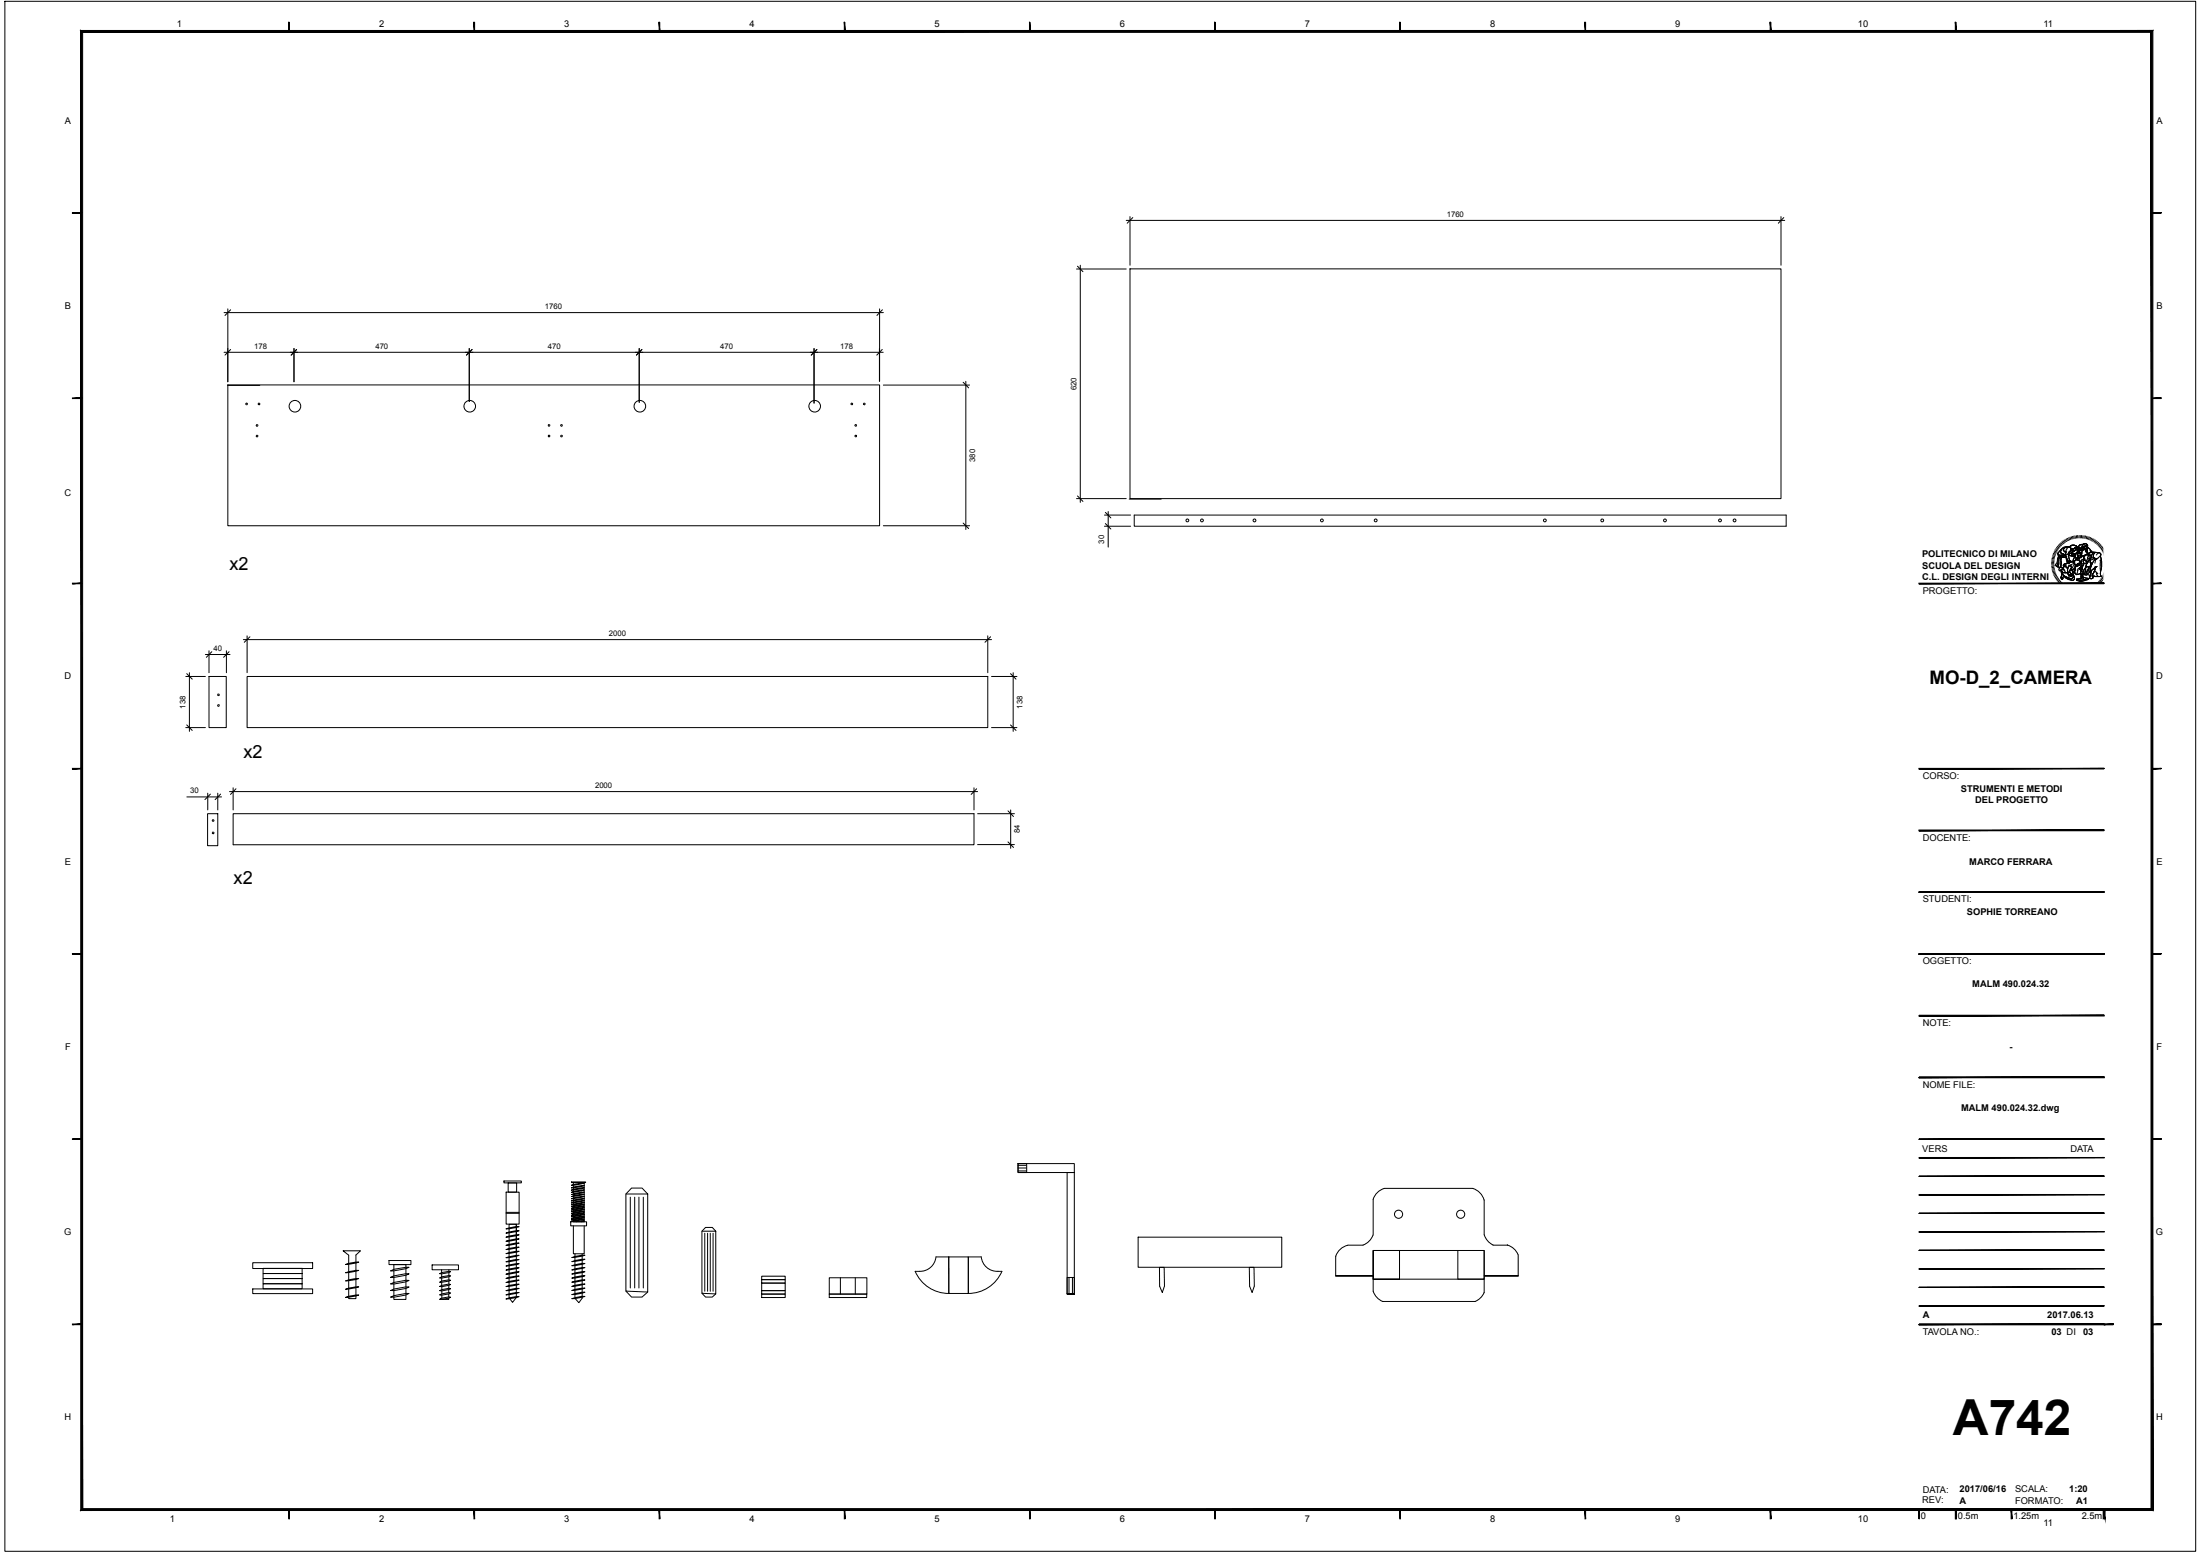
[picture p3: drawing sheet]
<svg xmlns="http://www.w3.org/2000/svg" width="594mm" height="420mm" viewBox="0 0 594 420" stroke-linecap="round" stroke-linejoin="round" font-family="sans-serif">
<g fill="none" stroke="#000" stroke-width=".27">
<path d="M1.3 .3h591.5v418.4h-591.5zM304.1 59.5h177.8M305.1 58.5v13.1M305.9 58.7l-1.6 1.6M480.9 58.5v13.1M481.6 58.7l-1.5 1.6M290.7 72.6h13.4M290.9 71.9l1.5 1.4M291.7 71.6v64M305.1 72.6h175.8v62h-175.8zM60.5 84.4h178M60.5 95.1h178"/>
<path d="M61.5 83.4v19.7M62.3 83.6l-1.6 1.5M62.3 94.3l-1.6 1.6M79.4 94.1v9M80.1 94.3l-1.5 1.6M126.7 94.1v14.3M127.5 94.3l-1.6 1.6M172.6 94.1v14.5M173.3 94.3l-1.5 1.6M219.8 94.1v14.7M220.6 94.3l-1.6 1.6M237.5 83.4v19.5"/>
<path d="M238.2 94.3l-1.5 1.6M238.3 83.6l-1.5 1.5M61.5 103.9h176v38h-176zM61.5 104h8.6M66.4 109l.1 .2M66.6 108.8l-.2 .1M66.7 108.8l.1 .2M66.8 109.1l-.2 .2M69.2 114.8l.1 .2M69.2 117.7l.1 .2M69.4 114.6l-.2 .1M69.4 117.5l-.2 .1"/>
<path d="M69.5 114.6l.1 .2M69.5 117.5l.1 .2M69.6 114.9l-.2 .1M69.6 117.8l-.2 .1M69.7 109l.1 .2M69.9 108.8l-.2 .1M70.1 108.8v.2M70.1 109.1l-.2 .2M148 114.8l.1 .2M148 117.7l.1 .2M148.3 114.6l-.3 .1M148.3 117.5l-.3 .1"/>
<path d="M148.4 114.6l.1 .2M148.4 117.5l.1 .2M148.4 114.9l-.1 .1M148.4 117.8l-.1 .1M151.4 114.8l.1 .2M151.4 117.7l.1 .2M151.6 114.6l-.2 .1M151.6 117.5l-.2 .1M151.7 114.6l.1 .2M151.7 117.5l.1 .2M151.8 114.9l-.2 .1M151.8 117.8l-.2 .1"/>
<path d="M229.8 109l.1 .2M230 108.8l-.2 .1M230.1 108.8l.1 .2M230.2 109.1l-.2 .2M230.8 114.8l.1 .2M230.8 117.7l.1 .2M231.1 114.6l-.3 .1M231.1 117.5l-.3 .1M231.2 114.6l.1 .2M231.2 117.5l.1 .2M231.3 114.9l-.2 .1M231.3 117.8l-.2 .1"/>
<path d="M233.1 109l.2 .2M233.3 108.8l-.1 .1M233.5 108.8l.1 .2M233.6 109.1l-.3 .2M238.5 103.9h23.3M260.1 103.2l1.4 1.5M260.8 102.9v40M290.7 134.6h13.4M290.9 133.9l1.5 1.5M298.2 139h7.1M298.4 138.3l1.5 1.5M299.2 138.1v9.6"/>
<path d="M304.9 134.7h8.6M306.2 139h176.1v3h-176.1zM238.5 141.9h23.3M260.1 141.2l1.4 1.5M298.2 142h7.1M298.4 141.3l1.5 1.5M553.9 151.8h.7M553.9 152.2h.7M553.9 152.5h.7M553.9 151.4l.7 .1M554 151.1l.7 .1M554 150.7l.7 .1"/>
<path d="M554.1 150.4l.6 .1M554.2 150l.6 .2M554.3 149.7l.6 .2M554.4 149.4l.6 .2M554.6 149l.6 .3M554.6 152.8l-.7 .1M554.6 153.1l-.6 .1M554.7 148.7l.6 .3M554.7 153.5l-.7 .1M554.7 153.8l-.6 .1M554.8 154.1l-.6 .2M554.9 148.4l.6 .3"/>
<path d="M554.9 154.4l-.6 .2M554.9 152.5v.1M554.9 152.6l.3 .2M555 154.7l-.6 .3M555.1 148.1l.5 .4M555.2 155l-.7 .3M555.2 147.8l.6 .4M555.2 152.9h.1M555.3 155.3l-.6 .3M555.3 152.9l1 .3M555.5 147.5l.5 .4M555.5 155.6l-.6 .3"/>
<path d="M555.5 152.3h.1M555.5 152.3l-.3 .6M555.6 155.9l-.6 .3M555.6 152.9h.1M555.7 153h.1M555.7 147.2l.5 .5M555.8 149.8h.1M555.8 156.1l-.6 .4M555.8 149.8v.5M555.8 152.4l-.2 .5M555.8 150.3h.2M555.8 149.1h.1"/>
<path d="M555.8 150.3l-.3 .4-.1 1.1-.5 .7M555.9 149.1l-.3 .2 .2 .5M555.9 151.1l-.1 1.4-.2 .4M555.9 146.9l.5 .5M555.9 150.3l-.2 .4-.2 1.6M556 150.3h.1M556 156.4l-.5 .4M556 150.3h.2M556 153.2h.1M556 150.5l-.1 .7M556 153.2h.4M556.2 146.7l.4 .5"/>
<path d="M556.2 156.6l-.5 .5M556.2 150.3h.1M556.2 154.1h.1M556.2 150.3l-.3 .5M556.2 150.3l.4 .1M556.3 153.2a.46 .46 0 0 0-.4 .4 .46 .46 0 0 0 .3 .5M556.3 153.2h.2M556.4 148.6h.1M556.4 156.9l-.5 .5M556.4 148.6l-.5 .5M556.4 148.6l-.1 .4M556.4 152.8v.3"/>
<path d="M556.4 152.8v.2M556.4 148.6l-.1 .4 .4 .4M556.4 153.9h.1M556.4 146.5l.5 .4M556.4 153.1v.1M556.4 153.9l-.2 .2M556.4 153l.1 .2M556.5 153.9h.1M556.5 152.5l-.1 .5M556.5 156l.1 .1M556.5 153.9l.4 .5M556.5 153.2h.1"/>
<path d="M556.5 153.2l.5 .2M556.5 152.2l-.1 .5M556.5 152.2l-.1 .6M556.6 150.5l-.1 1.7M556.6 154.5l.2 .5M556.6 154.3h.1M556.6 155.4l-.1 .7M556.6 154.3v.2M556.6 154.3l.3 .1M556.6 150.4h.1M556.6 157.2l-.5 .4M556.6 150.4v.1"/>
<path d="M556.7 155.2l-.1 .2M556.7 146.2l.4 .6M556.7 149.4l1 .3M556.7 155l-.1 .4M556.7 149.4l.3 .1M556.8 155h.1M556.8 155l.9 .6 1.2 .5M556.9 157.4l-.5 .5M556.9 154.4l.9 .2 .4-.2M557 146l.4 .6M557 153.4l.1 .3M557 153.2v.2"/>
<path d="M557.1 147.8l-.7 .8M557.1 153.7h.1M557.1 157.6l-.4 .5M557.2 155.7l-.4 .3 .2 .1-.1 .2-.3-.2M557.2 153.7l-.8 .2M557.2 153.7h.1M557.2 155.7h.3M557.2 155.6v.1M557.2 152.9h.1M557.2 155.6l.3 .1M557.2 153.7l.4 .5M557.3 145.8l.4 .6"/>
<path d="M557.3 147.7l-.2 .1M557.4 157.8l-.5 .5M557.5 152.7h.1M557.5 152.7l.4 .4M557.5 155.7l.5 .5 1 .3M557.5 152.8l-.5 .4M557.6 152.8h.1M557.6 145.6l.4 .6M557.6 152.8l.7 .6M557.6 158l-.4 .5M557.7 149.7l-.6 .4-1.3-.3M557.7 149.7h.1"/>
<path d="M557.7 149h.1M557.7 149l.1 1.3M557.8 150.3h.1M557.8 150.3l-1.2 .1M557.8 150.3l.1 .4M557.9 145.4l.3 .6M557.9 158.1l-.4 .6M557.9 150.7l.5 .8-.1 .5M557.9 150.7l.3 1.4M558.1 147.6h.2zM558.1 147.6l-.8 .1M558.2 158.3l-.3 .6"/>
<path d="M558.2 147.9l-.5 1.1M558.2 145.3l.3 .6M558.2 154.4h.1M558.2 153.7v.7M558.2 154.4l.1 .5M558.3 153.4l-.1 .3M558.3 152h.1M558.3 154.9l.4 .3-.1 .3 .2-.3M558.3 152l-.4 .2a.51 .51 0 0 0-.6 .1 .51 .51 0 0 0 0 .7l-.3 .2M558.3 154.9l.2 .2M558.4 149.6h.1M558.4 149.6l.5 1.8"/>
<path d="M558.4 147.6h.1M558.4 153l-.1 .4M558.5 158.5l-.3 .6M558.5 156.4l.5 .1M558.5 145.1l.3 .7M558.6 152.7l-.2 .3M558.6 152.7l-.1 .3M558.7 149.5h.1M558.7 149.5l-.3 .1M558.7 149.5v.2M558.7 152.7a.51 .51 0 0 1 .5 .1 .51 .51 0 0 1 .1 .6l-.3 .3M558.7 149.7l.8 .3"/>
<path d="M558.7 149.7h.1M558.7 148.9l-.3 .7M558.8 158.6l-.3 .6M558.8 147.7h.1M558.8 151.7h.1M558.8 147.7a1.23 1.23 0 0 0-1.7 .8l.6 .5M558.8 147.6v.1M558.8 151.7l-.2 .5-.3-.2M558.8 147.7l.3 .3M558.8 148.9h-.1M558.8 155.2h.1M558.9 156.1h.1"/>
<path d="M558.9 145l.2 .6M558.9 151.4h.1M558.9 156.1l.5 .3M558.9 156.1l.2 .1M558.9 147.5h.1M558.9 148.8l-.1 .1M558.9 151.6h.2M558.9 151.6l-.1 .1M558.9 151.4l.4 .2M559 155.1h.1M559 155.1l.1 .5-.3-.4M559 147.4v.1"/>
<path d="M559 155.1l.3 .4M559 153.7l-.3 .8 .8 .7M559 148.7h.1M559 147.4l-.2 .2M559 153.7l.4 .2M559 148.7l-.3 .2M559 156.5l.4 .1M559.1 158.7l-.3 .7M559.1 148h.1M559.1 148l.5 .2M559.1 148l-.1 .7M559.1 148.1l.7 .1"/>
<path d="M559.2 144.9l.2 .6M559.2 147.3l-.2 .1M559.2 155.2h.1M559.3 147.3l-.3 .1M559.3 151.6h.1M559.3 155.5h.1M559.3 151.6l.7 .3 .2 .3M559.3 151.6h-.2M559.4 156.6h.4M559.4 149.2h.1M559.4 153.9h.1M559.4 149.5h.9l-.3 .1v.4l-.3 .1-.3-.1z"/>
<path d="M559.4 158.8l-.2 .7M559.4 153.9l.5 1.6M559.4 149.2l-.7 .3M559.4 147.2h.9M559.4 147.2l-.2 .1M559.4 153.3l-.1 .1M559.4 147.2h.4M559.4 156.1l-.3 .1M559.5 149.2h.1M559.5 149.2l.2 .2M559.5 155.2l-.4-.2 .2 .5M559.5 148.9h.1"/>
<path d="M559.5 152.5l-.9 .2M559.5 155.2h.1M559.5 148.9v.3M559.5 149.2l.1 .1M559.5 148.9l-.2 .2M559.6 144.8l.1 .6M559.6 148.6l-.5 .1M559.6 148.6h.1M559.6 148.6l.4 .2M559.6 148.6l-.1 .3M559.7 149.4h.1M559.7 152.2h.1"/>
<path d="M559.7 158.9l-.2 .7M559.7 152.2l.7 .5M559.8 149.5h.1M559.8 149.5l-.2 .1M559.9 152.6l.2 .5-.1 .5M559.9 148.1l-.2 .1M559.9 151.8h.1M559.9 155.5l-.5 .6M559.9 144.7l.1 .6M559.9 151.6v.2M559.9 151.8v.1M559.9 153.6l-.1 .1"/>
<path d="M559.9 155.5h.1M559.9 154.4h.1M559.9 151.5h.1M559.9 151.9l.4 .4M559.9 155.5l.2 .8-.3 .3M560 153.6h.1M560 159l-.1 .6M560 148.1l-.2 .1M560 153.6l-.6 .3M560 150.5l-.3 .9M560.1 149.8l-.1 .1M560.1 148.7h.1"/>
<path d="M560.1 148.7l-.1 .1M560.1 147.2h.1M560.1 148.5l.1 .1M560.2 150.3v.1M560.2 148.6l-.2 .2M560.2 150.4l-.5 .9v.4l.2 .1M560.2 150.4l.3 .2M560.2 151.3l-.3 .3M560.2 150.4h.1M560.2 153.9l-.3 .5 .8 .7M560.2 153.9h.1M560.2 152.3l.2 .2"/>
<path d="M560.2 148.1l.2 .1M560.2 150.4l-.1 .1M560.2 153.9l-.5 .7M560.2 151.3l-.2 .1M560.2 144.6l.2 .7M560.2 153.8l.1 .9M560.2 150.2v.1M560.3 147.8h.1M560.3 152.3l.1 .2M560.3 147.8l.3 .2M560.3 147.8l-.4 .3M560.3 150.1v.1"/>
<path d="M560.3 154.7h.1M560.3 147.2l.4 .3M560.3 153.6l-.1 .3M560.3 148.2h-.1M560.3 148.5h.1M560.3 159.1l-.1 .6M560.3 148.5l-.1 .1M560.4 147.8h.1M560.4 152.5h.1M560.4 152.4l.2 .3M560.4 152.5v.2M560.4 153.3l-.4 .3"/>
<path d="M560.4 154.9l.3 .2M560.4 151.1l-.2 .2M560.4 152.4v.3M560.4 150l-.2 .3M560.4 148.5h.1M560.4 149.8v.2M560.4 152.7l.1 .2M560.4 150l-.2 .2M560.4 147.8l.2 .2M560.5 152.9h.1M560.5 150.6h.8M560.5 152.9l-.3 1"/>
<path d="M560.5 152.7v.2M560.5 152.9l-.2 .6M560.5 150.6h.1M560.5 152.6l-.1 .1M560.5 151.1h.6M560.5 151.1h-.1M560.5 152.6l.2 .1M560.5 149.6l-.1 .2M560.5 152.5l.1 .2M560.5 151.1l.6 .1M560.5 149.4l-.1 .4M560.5 147.3l.2 .2"/>
<path d="M560.5 148.1l-.1 .4M560.5 149.4v.1M560.5 150.6l.2 .1M560.6 152.7h.4M560.6 148.3v.1M560.6 148.1l-.2 .4M560.6 148h.1M560.6 144.6l.1 .7M560.6 152.7h.1M560.6 148.4l.5 .2M560.6 148v.1M560.7 159.1l-.2 .7"/>
<path d="M560.7 148.3h.1M560.7 156.3h.1M560.7 149.2h.1M560.7 155.1h.1M560.7 156.3v.3M560.7 156.3l1.1 .4M560.7 147.5l.1 .1M560.7 148.3h-.1M560.7 156.6l1.1 .4M560.7 149.2l-.2 .2M560.7 155.1h.2M560.7 152.7l.3 .1"/>
<path d="M560.7 150.6l.2 .1M560.8 152.3l-.4 .2M560.8 152.3l-.4 .1M560.8 147.7v.2M560.8 147.6v.1M560.8 147.6l.1 .1M560.9 155.1h-.2M560.9 147.7l-.1 .3h-.2M560.9 149.2v.2M560.9 149.2l.2 .9M560.9 148.4l.3 .2M561 149h.1"/>
<path d="M561 144.5v.7M561 159.1l-.1 .7M561 149l.4-.1 .3 .4M561 149l-.3 .2M561 149.1l.3-.1 .4 .4M561 149.1l-.1 .1M561 149h-.1M561 152.2l-.6 .2M561 152.2l-.2 .1M561 152.2h.1M561 148.1h.1M561 150.6h.1"/>
<path d="M561 151.1l.6 .4 .2 .4M561 152.7v.1M561 151.1h-.5l-.6 .7M561 150.5l-.5 .1M561 153.5l-.3 1.6M561 148.2h-.3M561 148.2l.4 .1M561 152.6l.1 .1M561 150h.1M561.1 151.2h.1M561.1 151.1l.4 .3M561.1 150h.5"/>
<path d="M561.1 150.1l-.1 .5M561.1 150.1l-.1 .4M561.1 150.3l-.1 .2M561.1 148.6h.1M561.1 149.4h.1M561.1 148.9l-.1 .1M561.1 152.2l.1 .1M561.1 152.5l.2 .1M561.2 152.3h.1M561.2 148.9v.1M561.2 152.3v.1M561.3 149.4h.1"/>
<path d="M561.3 152.6l-.3 .1M561.3 159.1v.7M561.3 149.3l-.2 .1M561.3 147.8l.5 .2M561.3 147.8l-.3 .4M561.3 152l-.3 .2M561.3 144.5v.7M561.3 152l.3 .1M561.3 152l.2 .1M561.4 152.3h.1M561.4 153.4h.1M561.4 148.3h.1"/>
<path d="M561.4 148.3l.1-.2 .1 .4M561.4 152.3l-.1 .3M561.4 151.3v.1M561.4 150.6v.7M561.4 153.3l.2 .3h.3M561.4 148.6h-.2M561.5 149h.1M561.5 154.9l-.6 .2M561.5 152.1h.2M561.5 152.1l-.1 .2M561.5 149.2l.3 .2M561.5 147.8l.4 .5"/>
<path d="M561.6 149.1l.1 .1M561.6 151.5v.1M561.6 150.5l-.3 .1M561.6 148.5h.1M561.6 150h.1M561.6 150l.1 .3M561.6 159.1v.7M561.6 150l.2-.1 .1 .5M561.6 150.2h.1M561.6 148.5l-.4 .1M561.6 150l.1 .2M561.7 144.5v.7"/>
<path d="M561.7 147l-.4 .3v.5M561.7 147l-.2 .2M561.7 150.3l.2 .1M561.7 150.3h.1M561.7 150.3l-.2 .3h-.5M561.7 149.4h.1M561.7 149.3h.1M561.7 149.4l.1 .3M561.7 149.2l.1 .2M561.7 149.4l.1 .2M561.7 149.7h-.1M561.8 154.9h.1"/>
<path d="M561.8 151.8v.1M561.8 150.3h-.1M561.8 154.9l.1 .6M561.8 154.9l-.9 .2M561.8 150.3l-.2 .3h-.5M561.8 149.3l.1 .2M561.8 150.3l-.2 .2M561.8 149.4l.1 .1M561.8 149.4v.3M561.8 149.4l-.2 .1M561.8 156.8h.1M561.8 156.9h.1"/>
<path d="M561.8 151.9l-.1 .2M561.8 149.7l-.2 .3M561.8 156.7v.3M561.8 151.9l-.2 .2M561.8 153h.1M561.8 154h.1M561.9 153.6h.1M561.9 149.5h.1M561.9 148.3h.1M561.9 156.1h.1M561.9 149.5l.2 .5M561.9 153.3v.2"/>
<path d="M561.9 153.6l-.1 .4M561.9 156.1l-1.2 .2M561.9 156.1l-.1 .3 .1-.3M561.9 152.9h.1M561.9 155.5h.1M561.9 159.1l.1 .7M561.9 153.5v.1M561.9 149.6l.1 .2M561.9 153.5h.1M561.9 152.9l-.2 .5-.3-.1M561.9 155.5l.5-.6 .1 1.4-.3-.9-.3 .7M561.9 155.5v.6"/>
<path d="M562 150.3h-.2M562 149.3l-.1 .4M562 147.9l.1 1-.2 .6M562 148.3h-.1M562 149.8v.1M562 144.5v.7M562 149.9l-.1 .5M562 149.9l.7 .2M562.1 153.8h.1M562.1 153.8l-.2 .2M562.1 146.9l.3 .1M562.1 149.2l-.1 .2"/>
<path d="M562.1 148.3l-.4 .2M562.1 146.9l-.4 .1M562.1 150.9l-.2 1.4M562.1 153.2l-.2 .3M562.1 150.1l.5 .3M562.2 153.4l-.4 1.5M562.2 147.5v.8M562.2 147.4v.1M562.2 153.3v.1M562.2 152.1l-.4 .4v.4M562.3 159.1l.1 .7M562.3 152.7h.1"/>
<path d="M562.3 152.7l-.4 .2M562.3 152.7l-.1 .6M562.4 155h.1M562.4 151l-.5 .8M562.4 155v1M562.4 147h.1M562.4 144.6l-.1 .7M562.4 154.1h.1M562.4 154.1v.9M562.5 148h.1M562.5 148l-.2 .6-.1-.4M562.5 148l.2 .3 .5-.1"/>
<path d="M562.5 152.3l-.2 .4M562.5 152.3h.1M562.6 147.7l-.1 .3M562.6 150.3l.1 .3M562.6 150.3l.1 .5M562.6 147.7l-.1 .1M562.6 159.1l.1 .6M562.7 150.1h.1M562.7 150.8h.1M562.7 150.1l-.1 .2M562.7 150.6v.2M562.7 150.8l.1 .3"/>
<path d="M562.7 150.8l.3 .5M562.7 147.7l.2 .1M562.7 152.1h.1M562.7 152.1l-.1 .2M562.7 155.9l-.8 .2M562.7 155.9l1.2 .2M562.7 151.1a.58 .58 0 0 0 0 1M562.7 144.6v.7M562.7 147.8h.1M562.7 148.2h.2M562.8 151.1h.1M562.8 151.1l.4 .4"/>
<path d="M562.8 148.1h.1M562.9 155.1l.1 .1M562.9 159l.1 .7M562.9 149.9l-.2 .2M563 151.3h.1M563 149.8l-.4 .5M563 151.3h.2M563.1 144.7l-.2 .6M563.1 153.2h.1M563.1 153.1h.1M563.1 153.1l-.2 2M563.1 147.9l.2 .1"/>
<path d="M563.2 153h.1M563.2 149.7l-.3 .3M563.2 149.7l-.1 .1M563.2 148h.1M563.2 151.3v.1M563.2 153l-.8 1.1M563.2 151.4v.1M563.2 148.2h.1M563.2 153l-.1 .2M563.2 148.5v.4M563.2 147.2h.1M563.2 159l.2 .6"/>
<path d="M563.2 148.8v.1M563.2 151.5l.5 .1M563.2 147.2l.3 .6-.3 .7M563.2 147.2l-.6 .5M563.3 148.8l-.1 .1M563.3 152.5l-.1 .5M563.3 148.7l-.1 .1M563.3 146.9h.1M563.4 148.7h.1M563.4 148.7l.4 .7M563.4 151.5l.2 .1M563.4 146.9l.3 .4-.1 .5"/>
<path d="M563.4 146.9a.78 .78 0 0 0-.8-.1 .78 .78 0 0 0-.4 .7M563.4 151.2h.1M563.5 149.6h.1M563.5 144.7l-.2 .7M563.5 154.2l.1 .9-.6 .1M563.5 154.2l-.1 .3M563.5 149.7h-.3M563.5 151.9v.1M563.5 151.9l-.8 .2M563.5 158.9l.3 .6M563.5 152l-.2 .5M563.6 149.7l.7 .2"/>
<path d="M563.6 151.6h.1M563.6 151.1l-.3 .1M563.6 147.8h.1M563.6 147.8v.3M563.6 149.7h-.4M563.6 148.1l-.2 .6M563.6 148.1v-.2a.92 .92 0 0 1 1 .9M563.6 151.5h-.1M563.7 150.5h.1M563.7 149.7l.9 .2M563.8 149.7h.1M563.8 149.4h.1"/>
<path d="M563.8 149.4l-.3 .2M563.8 149.7l.8 .2M563.8 153.7l-.3 .5M563.8 144.9l-.2 .6M563.8 153.7l-.1 .1M563.8 153.7h.1M563.8 158.8l.3 .6M563.9 149.4h-.1M563.9 156.4l-2.1 .6M563.9 156.1l-2.1 .6M563.9 156.1v.3M563.9 156.4l-2.1 .6-1.1-.4"/>
<path d="M564 152.9h.1M564 152.9h.3M564 152.9l-.4 .1M564 152.9l-.8 .1M564 152.9l-.2 .8M564 151.3l-.5 .6M564 151.4h.1M564 151.3v.1M564 151.3l-.3 .3M564.1 151.2h.1M564.1 145l-.2 .6M564.2 158.7l.2 .6"/>
<path d="M564.2 150.8l-.1 .4M564.2 151h.1a3.8 3.8 0 0 1-.5 3.1l.2 1 .3 .4M564.2 151v.1M564.2 148.6l.3 .2M564.3 151h.1M564.3 149.2l-.5 .2M564.3 149.2l-.4 .2M564.3 152.9h.1M564.5 145.1l-.3 .6M564.5 158.5l.2 .6M564.5 148.8h.1M564.5 148.8l.2 .2"/>
<path d="M564.5 148.8l.3 .3M564.6 148.8h.1M564.6 149.9v.1M564.6 150l-.4-.1 .1 .2a.55 .55 0 0 1-.6 .8l.2-.8a.71 .71 0 0 0-.8-.2 .71 .71 0 0 0-.4 .7M564.6 149.9l.1 .2M564.6 154l-.3 2.2 .7-.1 .1-.2-.2-.4 2.5 .1-.3-.4M564.6 154l-.3 .4 .1-.2M564.7 150.4l-.3 .6-.7 .6M564.7 150.3l1 .7-.8 1.2M564.7 150.4l-.6 .8M564.7 158.4l.4 .6M564.8 145.3l-.3 .5"/>
<path d="M564.8 149v.1M564.8 151.8v.6M564.8 149.1l-.5 .1M564.9 149.1h.5M564.9 152.2l-.6 1.5v.9l.2 .1M565 158.2l.4 .6M565.1 145.4l-.3 .6M565.2 149.2l-.5 .8v.4M565.2 150.2l.1 .2M565.2 151l-.9 .1M565.2 155.2l.6 .4M565.2 151.6l-.3 .6"/>
<path d="M565.3 150.4l.5 .4M565.3 149.1h.1M565.3 158l.4 .6M565.3 149.1h-.6l-.8 .3M565.3 149.1l-.1 .1M565.4 145.6l-.3 .5M565.4 149.1h.3M565.4 149.1l-.2 .1M565.6 157.9l.4 .5M565.6 154l.8 .9M565.6 151h.3M565.7 149.1h.1"/>
<path d="M565.7 149.1l-.5 .8 .1 .5M565.7 149.1l.4 .1M565.7 153h.1M565.7 145.8l-.3 .5M565.7 153.3l-.8 1.9v.4M565.7 153v.3M565.7 153l-1.1 1M565.8 153l-.1 .4M565.8 157.7l.5 .5M565.8 150.8l.3 .1M565.8 150.8h.3M565.9 151l-.3 1"/>
<path d="M565.9 149.1l.2 .1M566 146l-.4 .5M566 154.5l.2 .8 .4 .3M566.1 157.5l.4 .5M566.1 150.9l-.2 .1M566.1 149.2l.3 .1M566.3 152.9l-.6 .1M566.3 149.5l-.3 .3M566.3 146.2l-.4 .5M566.3 157.2l.5 .5M566.4 154.9h.1M566.5 157l.6 .5"/>
<path d="M566.6 146.4l-.5 .5M566.8 156.8l.5 .4M566.8 146.7l-.4 .4M566.8 149.2l-.4 .1M566.8 149.2l.4 .3M566.9 149.2l-.5 .1M566.9 149.2l.3 .3M567 156.6l.5 .4M567.1 151.2h.1M567.1 151.2v3.1M567.1 146.9l-.5 .5M567.1 150.1l.3 1"/>
<path d="M567.1 150l-1 .9M567.1 154.3v.9M567.1 154.5v.7M567.1 154.3v.2M567.2 156.3l.5 .4M567.2 149.5v.4M567.2 149.5v.3M567.2 149.8l-.1 .3M567.3 147.2l-.5 .4M567.4 151.1v.5M567.4 151.1v1.9M567.4 156l.5 .4"/>
<path d="M567.4 153l-.3 1.3M567.4 153l-.3 1.5M567.6 147.5l-.6 .4M567.6 155.8l.5 .3M567.7 155.5l.6 .3M567.8 147.7l-.6 .4M567.9 155.2l.6 .3M568 148l-.6 .4M568 154.9l.6 .2M568.1 154.6l.6 .2M568.2 148.3l-.6 .4M568.2 154.3l.7 .1"/>
<path d="M568.3 153.9l.7 .2M568.3 148.6l-.6 .3M568.4 153.6l.6 .2M568.5 153.3l.6 .1M568.5 148.9l-.6 .3M568.5 153h.7M568.5 152.7h.7M568.5 152.4h.7M568.5 152.1h.7M568.6 149.3l-.6 .2M568.7 149.6l-.6 .2M568.9 150l-.7 .2"/>
<path d="M569 150.3l-.7 .2M569 150.6l-.6 .2M569.1 151l-.6 .1M569.2 151.7h-.7M569.2 151.4h-.7M55.5 176.7h6.6M56.4 175.7v5.9M57.2 175.9l-1.5 1.5M61.1 175.7v5.9M61.8 175.9l-1.4 1.5M65.7 172.6h202M66.7 171.6v10"/>
<path d="M67.5 171.9l-1.5 1.5M266.7 171.6v10M267.5 171.9l-1.6 1.5M50.2 182.6h5.3M50.2 196.4h5.3M50.4 181.8l1.5 1.5M50.4 195.7l1.5 1.5M51.1 181.6v15.8M56.4 182.6h4.7v13.8h-4.7zM58.8 187.5l.1 .3M58.8 190.4l.1 .2M59 187.3l-.2 .1"/>
<path d="M59 190.2l-.2 .1M59.1 187.4l.1 .1M59.1 190.2l.1 .2M59.2 187.7l-.2 .1M59.2 190.6h-.2M66.7 182.6h200v13.8h-200zM267.7 182.6h6.9M267.7 196.4h6.9M272.8 181.8l1.5 1.5M272.8 195.7l1.5 1.5M273.6 181.6v15.8M50.5 215.1h9.3"/>
<path d="M56 219.6h2.8v8.7h-2.8zM56.1 214.1v4.5M56.8 214.3l-1.5 1.5M58.8 214.1v4.5M59.6 214.3l-1.5 1.5M62 213.7h201.9M62.9 219.6h200.1v8.4h-200.1zM62.9 212.7v5.9M63.7 212.9l-1.5 1.5M263 212.7v5.9M263.7 212.9l-1.5 1.5M263.9 219.6h10"/>
<path d="M272.2 218.9l1.4 1.5M272.9 218.6v10.4M57.3 221.5l.1 .2M57.3 224.8l.1 .2M57.5 221.2l-.1 .2M57.5 224.6l-.1 .1M57.7 221.3l.1 .2M57.7 224.6l.1 .2M57.7 221.6l-.2 .1M57.7 224.9l-.2 .2M263.9 228h10M272.2 227.3l1.4 1.4"/>
<path d="M136.1 318.8h4.7v.5h-4.7zM137.2 319.3h2.3v2.5h-2.3zM154.3 319h3.8v.2h-3.8zM154.3 319.9l3.5-.6zM154.8 319.2v.6M154.8 319.9v.5M157.7 319.2v10.6l-2.9-.1M274.9 314.1h15.2v2.4h-15.2zM274.9 314.1h2.3v2.4h-2.3zM274.9 314.5h2.2M274.9 315.3h2.2M274.9 316.1h2.3"/>
<path d="M288.1 316.5h2v32.8h-2zM92.6 337.6h4.7l-1.2 1.2v11.7h-2v-11.7zM136.7 321.8h3.5v8.6h-3.5zM136.7 331.7l2.7-.6h.8zM136.7 332.8l.8-.3 2.7-.3zM136.7 333.9l.8-.3 2.7-.3zM136.7 335l2.7-.6h.8l-2.8 .6zM136.7 336.1l2.7-.6h.8zM136.7 337.3l.8-.3 2.7-.4zM136.7 338.4l.8-.3 2.7-.4zM136.7 339.5l2.7-.7h.8l-2.8 .7zM136.7 327.2h3.5"/>
<path d="M136.7 327.5h3.5M139.4 337.6v-7.1h-1.9v19.8M139.4 330.5v19.7l-1 1.3-.8-1M154.1 329.8h4.3v1.1h-4.3zM154.3 320.6l.8-.3 2.7-.3zM154.3 321.2l.8-.3 2.7-.3zM154.3 321.8l.8-.3 2.7-.3zM154.3 322.4l3.5-.6zM154.3 323l.8-.3 2.7-.4zM154.3 323.6l.8-.3 2.7-.4zM154.3 324.2l.8-.3 2.7-.4zM154.3 324.7l.8-.3 2.7-.3z"/>
<path d="M154.3 325.2l3.5-.6zM154.3 325.7l.8-.3 2.7-.4zM154.3 326.1l.8-.2 2.7-.4zM154.3 326.6l.8-.3 2.7-.3zM154.3 327.1l.8-.3 2.7-.4zM154.3 327.5l.8-.3 2.7-.3zM154.3 328l.8-.3 2.7-.3zM154.3 328.4l.8-.3 2.7-.3zM154.3 328.9l.8-.3 2.7-.3zM154.3 329.3l.8-.3 2.7-.4zM154.3 329.7l2.8-.7 .7 .1zM154.4 339.4l.8-.3 2.7-.3z"/>
<path d="M154.8 330.9v7.5h2.9v-7.5M154.8 320.6v.5M154.8 321.2v.5M154.8 321.8v.5M154.8 322.4v.4M154.8 322.9v.5M154.8 323.5v.5M154.8 324.2v.3M154.8 324.7v.3M154.8 325.2v.3M154.8 325.7v.3M154.8 326.1v.3"/>
<path d="M154.8 326.6v.3M154.8 327.1v.3M154.8 327.5v.3M154.8 328v.2M154.8 328.4v.3M154.8 328.9v.2M154.8 329.3v.2M155.2 338.4v11.9M155.5 329.8l2.3-.3-.9 .3M157.2 338.4v11.5M169 322.3h5.9M170.2 323.1v24.6"/>
<path d="M170.5 320.7h2.9l1.5 1.6v26.5l-5.9-.3v-26.2zM171.4 323.1v24.6M172.5 323.1v24.6M173.7 323.1v24.6M189.5 332.3h3.8M190.3 332.9v15.6M190.5 331.3h1.8l1 1v17l-3.8-.2v-16.8zM191.1 332.9v15.6M191.8 332.9v15.6M192.5 332.9v15.6M252.7 339.2a4.6 4.6 0 0 1-5.6 4 9.9 9.9 0 0 0 9.1 5.9M252.8 339.3h3.4v9.8"/>
<path d="M256.2 339.3h5.3v9.8h-5.3zM264.8 339.3h-3.3l-.1 9.8a9.9 9.9 0 0 0 9.1-5.9h-1.1M264.9 339.2a4.3 4.3 0 0 0 4.5 4M307.3 333.9h38.8v8.2h-38.8zM360.6 339.1v5.3M363.9 336.1h4.1M363.9 336.1l-1.2 .5-1 .8-1 1.7M370.7 333.4l-.5 1-.7 .8-1.5 .9M370.8 337.5h29.9v7.8h-29.9v-7.8h7.1v7.8h-7.1zM370.8 323.7v9.7M373.7 320.8h24M373.7 320.8l-1.6 .9-.8 .9-.5 1.1"/>
<path d="M393.6 337.5v7.8h7.1v-7.8M397.7 320.8l1.7 .9 .8 1 .5 1.2M400.7 323.9l.1 9.4 .9 1.6 1.4 1.1M403.1 336.1h4M407 336v.1M407 336.1l1.5 .8 .8 .8 .6 1M409.9 338.7v5.7M68.2 340.8h16.2v1.6h-16.2zM68.2 347.9h16.2v1.3h-16.2zM71 342.4h10.6v1.4h-10.6zM71 343.8h10.6v1.3h-10.6zM71 345.1h10.6v1.4h-10.6z"/>
<path d="M71 346.5h10.6v1.4h-10.6zM93.3 341.3l.8-.3 2.8-.3zM93.3 343.5l.8-.3 2.8-.3zM93.3 345.7l.8-.2 2.8-.4zM93.3 348l.8-.3 2.8-.3zM93.3 350.2l.8-.3 2.8-.3zM105 340.2h6v1.1h-6zM105.5 343l.8-.4 4.1-.5-.8 .3zM105.5 344.8l.8-.4 3.3-.6h.8l-.8 .4-3.3 .6zM105.5 346.6l.8-.4 3.3-.6h.8l-.8 .4-3.3 .6zM105.5 348.3l.8-.4 3.3-.5h.8l-.8 .4-3.3 .6zM105.5 350.1l.8-.4 4.1-.6-.8 .5-3.3 .5z"/>
<path d="M106.3 341.3h3.3v9.4h-3.3zM116.7 341.4h7.1v1.3h-7.1zM118.7 343.8l.5-.3 2.5-.3-.5 .3zM118.7 344.9l.5-.3 2.5-.2-.5 .2zM118.7 346.1l.5-.3 2-.3 .5 .1zM118.7 347.2l2.5-.6 .5 .1-2.4 .6zM118.7 348.4l2.5-.7 .5 .2-2.4 .6zM118.7 349.5l2.5-.6 .5 .1-.5 .3-1.9 .3zM118.7 350.7l.5-.3 2.5-.3-.5 .3zM119.2 342.7l.1 .8M119.3 343.8v.8M119.3 345v.8"/>
<path d="M119.3 346.1v.8M119.3 347.3v.8M119.3 348.4v.8M119.3 349.6v.8M121.2 350.4v.3h-1.9M121.2 348.1v.8M121.2 349.3v.8M121.2 346.9v.8M121.2 342.7v.5M121.2 343.5v.8M121.2 344.6v.9M121.2 345.8v.8"/>
<path d="M136.7 340.6l2.7-.7 .8 .1zM136.7 341.7l.8-.3 2.7-.3zM136.7 342.8l.8-.3 2.7-.3zM136.7 343.9l2.7-.6h.8l-2.8 .6zM136.7 345.1l.8-.3 2.7-.4zM136.7 346.2l.8-.3 2.7-.4zM136.7 347.3l.8-.3 2.7-.4zM136.7 348.4l2.7-.7 .8 .1zM136.7 349.5l.8-.3 2.7-.3zM136.7 350.6l.8-.3 2.7-.3zM154.4 340.5l.8-.3 2.7-.3zM154.4 341.6l2.8-.6h.7z"/>
<path d="M154.4 342.8l.8-.3 2.7-.4zM154.4 343.9l.8-.3 2.7-.4zM154.4 345l.8-.3 2.7-.3-2.7 .6zM154.4 346.1l2.8-.6h.7zM154.4 347.2l.8-.3 2.7-.3zM154.4 348.3l.8-.3 2.7-.3zM154.4 349.4l2.8-.6h.7l-2.7 .6zM154.4 350.5l2.8-.6h.7zM157.2 350.1l-.9 1.5-1-1.1M169 348.5l1.5 1.6h2.9l1.5-1.3M189.5 349.1l1 1h1.8l1-.8M205.7 349.3h6.3v.9h-6.3z"/>
<path d="M205.7 348.4h6.3v.9h-6.3zM205.7 346.3h6.3v2.1h-6.3zM205.7 345.4h6.3v.9h-6.3zM205.7 344.5h6.3v.9h-6.3zM223.9 349.3h10.1v.9h-10.1zM223.9 344.9h10.2v4.4h-10.2zM226.9 344.9v4.4M230.9 344.9v4.4M288.1 344.8h2v4.5h-2h2h-2zM288.6 344.8v4.5M289.6 344.8v4.5M313.1 342.1h1.2l.1 5-.6 1.8-.7-1.7z"/>
<path d="M337.3 342.1h1.3l.1 5-.6 1.8-.7-1.7zM360.6 344.4h10.2h-10.2M370.8 345.3v3.2M370.8 348.5l.9 1.7 1.6 1.1h25l1.4-1 1-1.4M400.7 344.4h9.2h-9.2M400.7 345.3v3.6"/>
<circle cx="79.6" cy="109.7" r="1.57"/>
<circle cx="126.8" cy="109.7" r="1.57"/>
<circle cx="172.8" cy="109.7" r="1.57"/>
<circle cx="220" cy="109.7" r="1.57"/>
<circle cx="320.6" cy="140.5" r=".38"/>
<circle cx="324.5" cy="140.5" r=".38"/>
<circle cx="338.7" cy="140.5" r=".38"/>
<circle cx="356.9" cy="140.5" r=".38"/>
<circle cx="371.4" cy="140.5" r=".38"/>
<circle cx="417.1" cy="140.5" r=".38"/>
<circle cx="432.6" cy="140.5" r=".38"/>
<circle cx="449.5" cy="140.5" r=".38"/>
<circle cx="464.4" cy="140.5" r=".38"/>
<circle cx="468.3" cy="140.5" r=".38"/>
<circle cx="377.6" cy="327.8" r="1.1"/>
<circle cx="394.4" cy="327.8" r="1.1"/>
</g>
<g fill="#fff" stroke="#fff" stroke-width=".27">
<path d="M543.1 157.5l30.8 4.3h-30.8z"/>
<path d="M543.1 157.5h25l5.8 4.3z"/>
<path d="M568.1 143h5.8l-5.8 14.5z"/>
<path d="M573.9 143v18.8l-5.8-4.3z"/>
</g>
<path d="M543.1 157.5h25v-14.5h5.8v18.8h-30.8z" fill="none" stroke="#fff" stroke-width=".27"/>
<g fill="#000" stroke="#000" stroke-width=".27">
<path d="M21.8 8.2l.5 399v-398.5zM21.8 8.2l.5 399-.5 .5z"/>
<path d="M78 6l.1 2.5v-2.5zM78 6l.1 2.5h-.1z"/>
<path d="M128 6l.1 2.5v-2.5zM128 6l.1 2.5h-.1z"/>
<path d="M178 6l.1 2.5v-2.5zM178 6l.1 2.5h-.1z"/>
<path d="M228 6l.1 2.5v-2.5zM228 6l.1 2.5h-.1z"/>
<path d="M278 6l.1 2.5v-2.5zM278 6l.1 2.5h-.1z"/>
<path d="M328 6l.1 2.5v-2.5zM328 6l.1 2.5h-.1z"/>
<path d="M378 6l.1 2.5v-2.5zM378 6l.1 2.5h-.1z"/>
<path d="M427.9 6l.2 2.5v-2.5zM427.9 6l.2 2.5h-.2z"/>
<path d="M477.9 6l.3 2.5v-2.5zM477.9 6l.3 2.5h-.3z"/>
<path d="M527.9 6l.3 2.5v-2.5zM527.9 6l.3 2.5h-.3z"/>
<path d="M22.3 8.7h558.5l.5-.5zM21.8 8.2h559.5l-559 .5z"/>
<path d="M19.6 57.6h2.5v-.2zM19.6 57.4h2.5l-2.5 .2z"/>
<path d="M581 57.6h2.5v-.2zM581 57.4h2.5l-2.5 .2z"/>
<path d="M19.6 107.6h2.5v-.2zM19.6 107.4h2.5l-2.5 .2z"/>
<path d="M581 107.6h2.5v-.2zM581 107.4h2.5l-2.5 .2z"/>
<path d="M19.6 157.6h2.5v-.2zM19.6 157.4h2.5l-2.5 .2z"/>
<path d="M518.1 157.6h50v-.2zM518.1 157.4h50l-50 .2z"/>
<path d="M581 157.6h2.5v-.2zM581 157.4h2.5l-2.5 .2z"/>
<path d="M19.6 207.6h2.5v-.2zM19.6 207.4h2.5l-2.5 .2z"/>
<path d="M518.1 207.6h50v-.2zM518.1 207.4h50l-50 .2z"/>
<path d="M581 207.6h2.5v-.2zM581 207.4h2.5l-2.5 .2z"/>
<path d="M518.1 224.3h50v-.3zM518.1 224h50l-50 .3z"/>
<path d="M19.6 257.6h2.5v-.2zM19.6 257.4h2.5l-2.5 .2z"/>
<path d="M518.1 240.7v.2l50-.2zM518.1 240.9l50-.2v.2z"/>
<path d="M518.1 257.4v.2l50-.2zM518.1 257.6l50-.2v.2z"/>
<path d="M518.1 257.4v.2l50-.2zM518.1 257.6l50-.2v.2z"/>
<path d="M518.1 257.4v.2l50-.2zM518.1 257.6l50-.2v.2z"/>
<path d="M518.1 257.4v.2l50-.2zM518.1 257.6l50-.2v.2z"/>
<path d="M518.1 240.9h50v-.2zM518.1 240.7h50l-50 .2z"/>
<path d="M581 257.6h2.5v-.2zM581 257.4h2.5l-2.5 .2z"/>
<path d="M518.1 274v.2l50-.2zM518.1 274.2l50-.2v.2z"/>
<path d="M518.1 290.7v.2l50-.2zM518.1 290.9l50-.2v.2z"/>
<path d="M518.1 290.7v.2l50-.2zM518.1 290.9l50-.2v.2z"/>
<path d="M19.6 307.6h2.5v-.2zM19.6 307.4h2.5l-2.5 .2z"/>
<path d="M518.1 317.4h50zM518.1 317.6l50-.2z"/>
<path d="M518.1 312.4h50zM518.1 312.6l50-.2z"/>
<path d="M518.1 307.4v.2l50-.2zM518.1 307.6l50-.2v.2z"/>
<path d="M581 307.6h2.5v-.2zM581 307.4h2.5l-2.5 .2z"/>
<path d="M581 307.6h2.5v-.2zM581 307.4h2.5l-2.5 .2z"/>
<path d="M518.1 337.4h50zM518.1 337.5l50-.1z"/>
<path d="M518.1 332.4h50zM518.1 332.5l50-.1z"/>
<path d="M518.1 327.4h50zM518.1 327.5l50-.1z"/>
<path d="M518.1 322.4h50zM518.1 322.5l50-.1z"/>
<path d="M19.6 357.6h2.5v-.2zM19.6 357.4h2.5l-2.5 .2z"/>
<path d="M518.1 357.4v.2l50-.2zM518.1 357.6l50-.2v.2z"/>
<path d="M518.1 357.4v.2l50-.2zM518.1 357.6l50-.2v.2z"/>
<path d="M518.1 352.4h50zM518.1 352.5l50-.1z"/>
<path d="M518.1 347.4h50zM518.1 347.5l50-.1z"/>
<path d="M518.1 342.4h50zM518.1 342.5l50-.1z"/>
<path d="M568.1 357.6h2.5v-.2zM568.1 357.4h2.5l-2.5 .2z"/>
<path d="M568.1 357.6h2.5v-.2zM568.1 357.4h2.5l-2.5 .2z"/>
<path d="M581 357.6h2.5v-.2zM581 357.4h2.5l-2.5 .2z"/>
<path d="M581 357.6h2.5v-.2zM581 357.4h2.5l-2.5 .2z"/>
<path d="M22.3 407.2l-.5 .5 559-.5zM21.8 407.7l559-.5 .5 .5z"/>
<path d="M78 407.5l.1 2.5v-2.5zM78 407.5l.1 2.5h-.1z"/>
<path d="M128 407.5l.1 2.5v-2.5zM128 407.5l.1 2.5h-.1z"/>
<path d="M178 407.5l.1 2.5v-2.5zM178 407.5l.1 2.5h-.1z"/>
<path d="M228 407.5l.1 2.5v-2.5zM228 407.5l.1 2.5h-.1z"/>
<path d="M278 407.5l.1 2.5v-2.5zM278 407.5l.1 2.5h-.1z"/>
<path d="M328 407.5l.1 2.5v-2.5zM328 407.5l.1 2.5h-.1z"/>
<path d="M378 407.5l.1 2.5v-2.5zM378 407.5l.1 2.5h-.1z"/>
<path d="M427.9 407.5l.2 2.5v-2.5zM427.9 407.5l.2 2.5h-.2z"/>
<path d="M477.9 407.5l.3 2.5v-2.5zM477.9 407.5l.3 2.5h-.3z"/>
<path d="M518 407.5v2.5h.2zM518 407.5h.2v2.5z"/>
<path d="M527.9 407.5l.3 2.5v-2.5zM527.9 407.5l.3 2.5h-.3z"/>
<path d="M528 407.5l.2 2.5v-2.5zM528 407.5l.2 2.5h-.2z"/>
<path d="M543 407.5l.2 2.5v-2.5zM543 407.5l.2 2.5h-.2z"/>
<path d="M567.9 407.5l.5 2.5v-2.5zM567.9 407.5l.5 2.5h-.5z"/>
<path d="M580.8 8.7v398.5l.5 .5zM580.8 8.7l.5-.5v399.5z"/>
</g>
<text font-size="13.4" x="527.3" y="387.3">A742</text>
<text font-size="5" x="521" y="184.7">MO-D_2_CAMERA</text>
<g font-size="4.9">
<text x="61.9" y="153.8">x2</text>
<text x="65.7" y="204.5">x2</text>
<text x="63.1" y="238.7">x2</text>
</g>
<g font-size="2.5">
<text x="47.7" y="7.3">1</text>
<text x="102.4" y="7.3">2</text>
<text x="152.4" y="7.3">3</text>
<text x="202.4" y="7.3">4</text>
<text x="252.3" y="7.3">5</text>
<text x="302.3" y="7.3">6</text>
<text x="352.3" y="7.3">7</text>
<text x="402.3" y="7.3">8</text>
<text x="452.3" y="7.3">9</text>
<text x="501.6" y="7.3">10</text>
<text x="551.7" y="7.3">11</text>
<text x="17.5" y="33.4">A</text>
<text x="582.2" y="33.4">A</text>
<text x="17.5" y="83.4">B</text>
<text x="582.2" y="83.4">B</text>
<text x="17.4" y="133.9">C</text>
<text x="582.1" y="133.9">C</text>
<text x="519" y="150.4">POLITECNICO DI MILANO</text>
<text x="519" y="153.5">SCUOLA DEL DESIGN</text>
<text x="519" y="156.5">C.L. DESIGN DEGLI INTERNI</text>
<text x="519.1" y="160.3">PROGETTO:</text>
<text x="17.4" y="183.4">D</text>
<text x="582.1" y="183.4">D</text>
<text x="519.1" y="210.3">CORSO:</text>
<text x="529.4" y="213.7">STRUMENTI E METODI</text>
<text x="533.3" y="216.7">DEL PROGETTO</text>
<text x="519.1" y="226.9">DOCENTE:</text>
<text x="17.5" y="233.4">E</text>
<text x="531.7" y="233.4">MARCO FERRARA</text>
<text x="582.2" y="233.4">E</text>
<text x="519.1" y="243.6">STUDENTI:</text>
<text x="531.1" y="247">SOPHIE TORREANO</text>
<text x="519.1" y="260.3">OGGETTO:</text>
<text x="532.5" y="266.5">MALM 490.024.32</text>
<text x="519.1" y="276.9">NOTE:</text>
<text x="17.6" y="283.4">F</text>
<text x="542.6" y="283.4">-</text>
<text x="582.3" y="283.4">F</text>
<text x="519.1" y="293.6">NOME FILE:</text>
<text x="529.5" y="299.8">MALM 490.024.32.dwg</text>
<text x="519" y="310.9">VERS</text>
<text x="559" y="310.9">DATA</text>
<text x="17.4" y="333.4">G</text>
<text x="582" y="333.4">G</text>
<text x="519.1" y="355.9">A</text>
<text x="552.7" y="355.9">2017.06.13</text>
<text x="519.1" y="360.4">TAVOLA NO.:</text>
<text x="553.9" y="360.4">03 DI</text>
<text x="562.4" y="360.4">03</text>
<text x="17.4" y="383.4">H</text>
<text x="582.1" y="383.4">H</text>
<text x="519" y="405.8">REV:</text>
<text x="519.1" y="402.9">DATA:</text>
<text x="529.1" y="405.9">A</text>
<text x="529.1" y="402.9">2017/06/16</text>
<text x="544.1" y="402.9">SCALA:</text>
<text x="544.1" y="405.9">FORMATO:</text>
<text x="558.7" y="402.9">1:20</text>
<text x="560.5" y="405.9">A1</text>
<text x="45.8" y="410.9">1</text>
<text x="102.4" y="410.9">2</text>
<text x="152.4" y="410.9">3</text>
<text x="202.4" y="410.9">4</text>
<text x="252.3" y="410.9">5</text>
<text x="302.3" y="410.9">6</text>
<text x="352.3" y="410.9">7</text>
<text x="402.3" y="410.9">8</text>
<text x="452.3" y="410.9">9</text>
<text x="501.6" y="410.9">10</text>
<text x="518.6" y="410">0</text>
<text x="528.6" y="410">0.5m</text>
<text x="543.6" y="410">1.25m</text>
<text x="551.7" y="411.9">11</text>
<text x="562.1" y="410">2.5m</text>
</g>
<g font-size="2.1">
<text x="390.6" y="58.5">1760</text>
<text x="147.1" y="83.4">1760</text>
<text x="68.6" y="94.1">178</text>
<text x="101.3" y="94.1">470</text>
<text x="147.9" y="94.1">470</text>
<text x="194.5" y="94.1">470</text>
<text x="226.8" y="94.1">178</text>
<text x="290.7" y="105.3" transform="rotate(-90 290.7 105.3)">620</text>
<text x="263.3" y="124.7" transform="rotate(-90 263.3 124.7)">380</text>
<text x="298.2" y="146.8" transform="rotate(-90 298.2 146.8)">30</text>
<text x="164.4" y="171.6">2000</text>
<text x="57.7" y="175.7">40</text>
<text x="50.1" y="191.3" transform="rotate(-90 50.1 191.3)">138</text>
<text x="276.1" y="191.3" transform="rotate(-90 276.1 191.3)">138</text>
<text x="51.4" y="214">30</text>
<text x="160.7" y="212.7">2000</text>
<text x="275.4" y="225" transform="rotate(-90 275.4 225)">84</text>
</g>
</svg>
